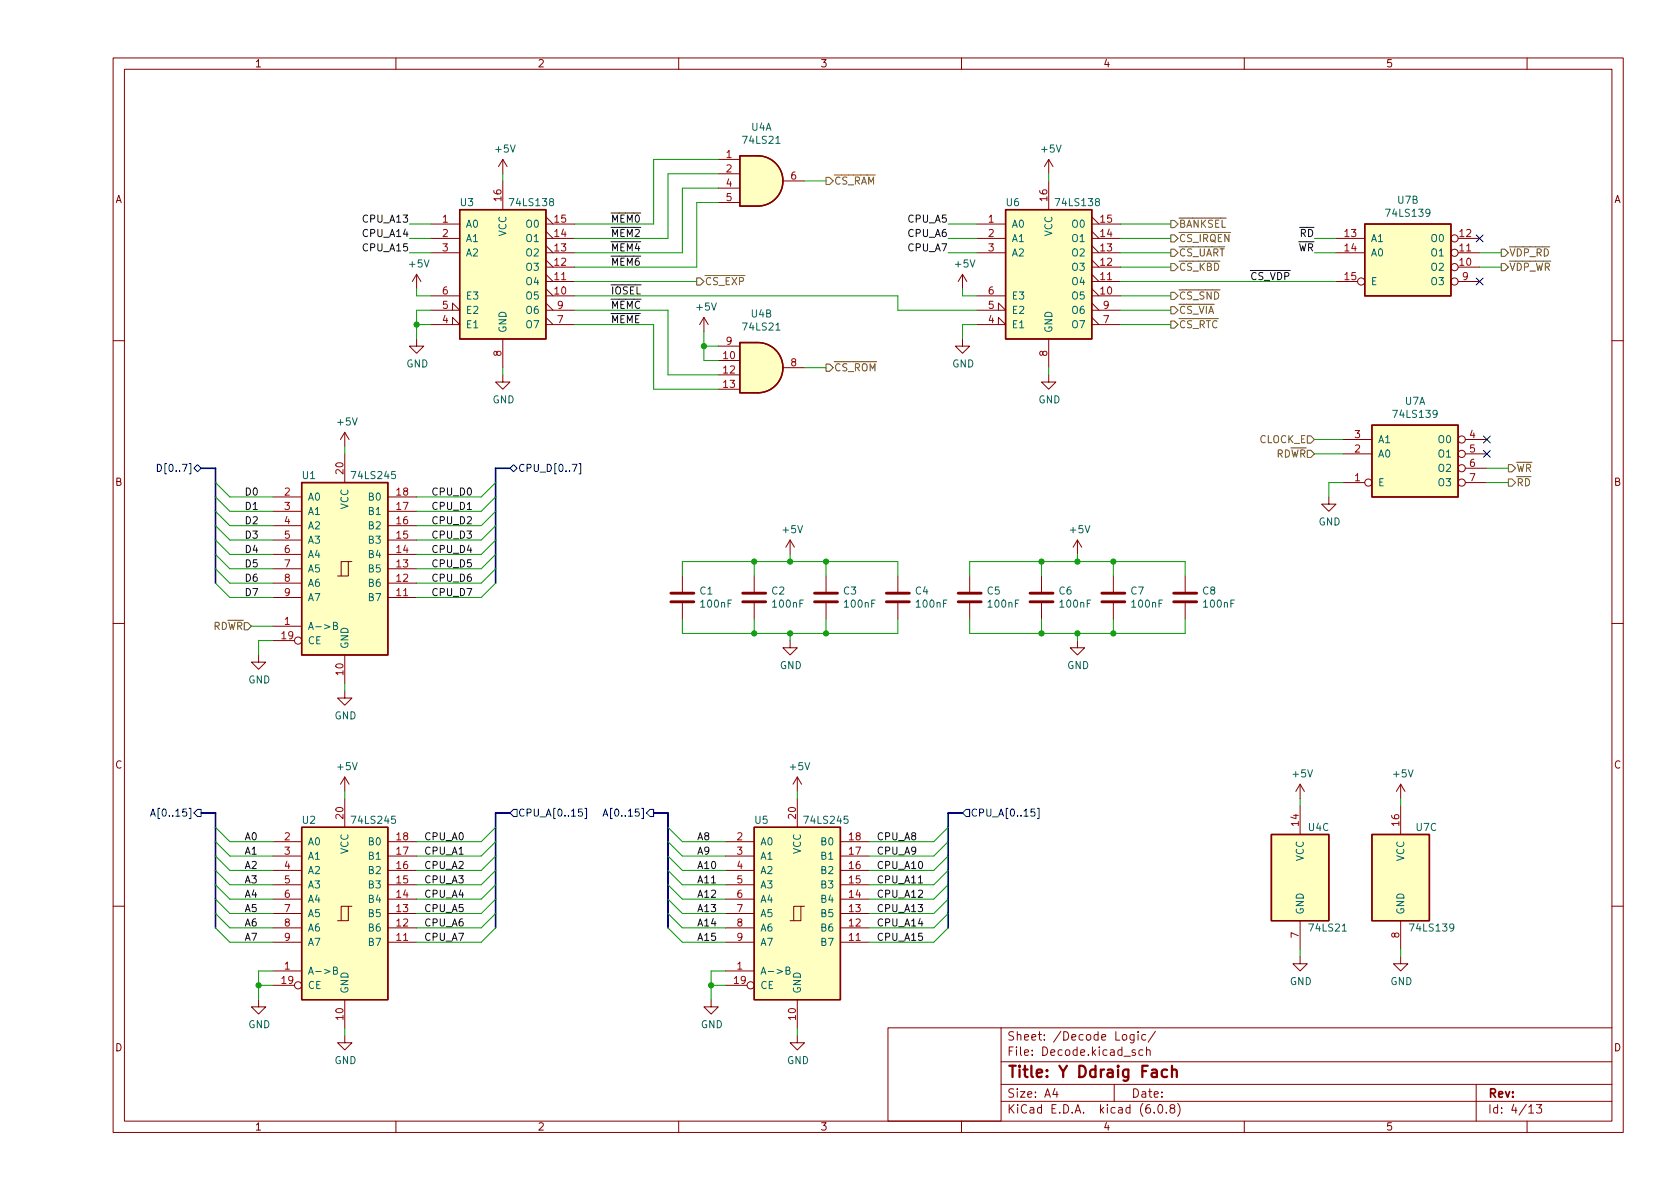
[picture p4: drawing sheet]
<svg xmlns="http://www.w3.org/2000/svg" width="297mm" height="210mm" viewBox="0 0 297 210" stroke-linecap="round" stroke-linejoin="round" font-family="sans-serif">
<g fill="none" stroke="#840000" stroke-width=".18">
<path d="M20 10.2h267v190.1h-267zM22 12.2h263v186.1h-263zM70 10.2v2M120 10.2v2M170 10.2v2M220 10.2v2M270 10.2v2M76.2 39.6h5.1M88.9 28.2v2.5M88.9 32v5.1M88.9 28.2l-.8 1.3M88.9 28.2l.8 1.3"/>
<path d="M96.5 39.6h5.1M96.5 38.3l1.3 1.3M127 28.2h3.8M127 30.7h3.8M127 33.3h3.8M127 35.8h3.8M138.4 32h3.8M172.7 39.6h5.1M185.4 28.2v2.5M185.4 32v5.1M185.4 28.2l-.7 1.3M185.4 28.2l.8 1.3"/>
<path d="M193 39.6h5.1M193 38.3l1.3 1.3M73.7 59.9v1.3h1.2l-1.2 1.3-1.3-1.3h1.3M73.7 48.5l-.8 1.3M73.7 48.5v2.5M73.7 48.5l.7 1.3M76.2 57.4h5.1l-1.3-1.3v1.3M76.2 54.9h5.1l-1.3-1.3v1.3M76.2 52.3h5.1M76.2 44.7h5.1M76.2 42.2h5.1M88.9 59.9v5.1"/>
<path d="M96.5 52.3h5.1M96.5 49.8h5.1M96.5 47.2h5.1M96.5 44.7h5.1M96.5 42.2h5.1M96.5 57.4h5.1M96.5 54.9h5.1M96.5 51l1.3 1.3M96.5 48.5l1.3 1.3M96.5 46l1.3 1.2M96.5 43.4l1.3 1.3M96.5 40.9l1.3 1.3"/>
<path d="M96.5 56.1l1.3 1.3M96.5 53.6l1.3 1.3M124.5 56.1l-.8 1.3M124.5 56.1v2.6M124.5 56.1l.7 1.3M170.2 59.9v1.3h1.2l-1.2 1.3-1.3-1.3h1.3M170.2 48.5l-.8 1.3M170.2 48.5v2.5M170.2 48.5l.7 1.3M172.7 57.4h5.1l-1.3-1.3v1.3M172.7 54.9h5.1l-1.3-1.3v1.3M172.7 52.3h5.1"/>
<path d="M172.7 44.7h5.1M172.7 42.2h5.1M185.4 59.9v5.1M193 52.3h5.1M193 51l1.3 1.3M193 49.8h5.1M193 48.5l1.3 1.3M193 47.2h5.1M193 46l1.3 1.2M193 44.7h5.1M193 43.4l1.3 1.3M193 42.2h5.1"/>
<path d="M193 40.9l1.3 1.3M193 57.4h5.1M193 54.9h5.1M193 56.1l1.3 1.3M193 53.6l1.3 1.3M236.2 49.8h3.8M236.2 44.7h5.1M236.2 42.2h5.1M257.8 49.8h3.8M257.8 47.2h3.8M257.8 44.7h3.8M257.8 42.2h3.8"/>
<path d="M20 60.2h2M61 76.4v2.6M61 76.4l-.8 1.3M61 76.4l.7 1.3M88.9 66.3v1.3h1.3l-1.3 1.2-1.3-1.2h1.3M127 63.7h3.8M127 66.3h3.8M127 68.8h3.8M127 61.2h3.8M138.4 65h3.8M185.4 66.3v1.3h1.3l-1.3 1.2-1.3-1.2h1.3M237.5 77.7h5.1"/>
<path d="M259.1 77.7h3.8M285 60.2h2M48.3 98h5M48.3 95.5h5M48.3 93h5M48.3 90.4h5M48.3 87.9h5M61 80.3v5M61.6 99.3h-1.3v2.5M62.2 99.3h-.6v2.5h-1.9M68.6 98h5.1M68.6 95.5h5.1"/>
<path d="M68.6 93h5.1M68.6 90.4h5.1M68.6 87.9h5.1M139.7 95.5l-.8 1.3M139.7 95.5v2.5M139.7 95.5l.8 1.3M190.5 95.5l-.8 1.3M190.5 95.5v2.5M190.5 95.5l.8 1.3M234.9 87.9v1.2h1.3l-1.3 1.3-1.2-1.3h1.2M237.5 85.3h3.8M237.5 80.3h5.1"/>
<path d="M259.1 85.3h3.8M259.1 80.3h3.8M259.1 82.8h3.8M20 110.2h2M45.7 115.8v1.3h1.3l-1.3 1.3-1.3-1.3h1.3M48.3 110.7h5M48.3 105.7h5M48.3 103.1h5M48.3 100.6h5M48.3 113.3h3.8M61 115.8v5.1M68.6 105.7h5.1"/>
<path d="M68.6 103.1h5.1M68.6 100.6h5.1M120.6 101.8v2.8M120.6 106.7v2.8M133.3 101.8v2.8M133.3 106.7v2.8M139.7 113.3v1.2h1.3l-1.3 1.3-1.3-1.3h1.3M146 101.8v2.8M146 106.7v2.8M158.7 101.8v2.8M158.7 106.7v2.8M171.4 101.8v2.8"/>
<path d="M171.4 106.7v2.8M184.1 101.8v2.8M184.1 106.7v2.8M190.5 113.3v1.2h1.3l-1.3 1.3-1.3-1.3h1.3M196.8 101.8v2.8M196.8 106.7v2.8M209.5 101.8v2.8M209.5 106.7v2.8M285 110.2h2M61 122.2v1.2h1.2l-1.2 1.3-1.3-1.3h1.3M61 137.4v2.5M61 137.4l-.8 1.3"/>
<path d="M61 137.4l.7 1.3M141 137.4l-.8 1.3M141 137.4v2.5M141 137.4l.7 1.3M229.9 138.7l-.8 1.2M229.9 138.7v2.5M229.9 138.7l.7 1.2M247.6 138.7l-.7 1.2M247.6 138.7v2.5M247.6 138.7l.8 1.2M48.3 159h5M48.3 156.5h5"/>
<path d="M48.3 153.9h5M48.3 151.4h5M48.3 148.8h5M61 141.2v5.1M68.6 159h5.1M68.6 156.5h5.1M68.6 153.9h5.1M68.6 151.4h5.1M68.6 148.8h5.1M128.3 159h5M128.3 156.5h5M128.3 153.9h5"/>
<path d="M128.3 151.4h5M128.3 148.8h5M141 141.2v5.1M148.6 159h5.1M148.6 156.5h5.1M148.6 153.9h5.1M148.6 151.4h5.1M148.6 148.8h5.1M229.9 142.5v5.1M247.6 142.5v5.1M20 160.2h2M45.7 176.8v1.2h1.3l-1.3 1.3-1.3-1.3h1.3"/>
<path d="M48.3 171.7h5M48.3 166.6h5M48.3 164.1h5M48.3 161.5h5M48.3 174.2h3.8M61 176.8v5.1M61.6 160.3h-1.3v2.5M62.2 160.3h-.6v2.5h-1.9M68.6 166.6h5.1M68.6 164.1h5.1M68.6 161.5h5.1M125.7 176.8v1.2h1.3l-1.3 1.3-1.2-1.3h1.2"/>
<path d="M128.3 171.7h5M128.3 166.6h5M128.3 164.1h5M128.3 161.5h5M128.3 174.2h3.8M141 176.8v5.1M141.6 160.3h-1.3v2.5M142.2 160.3h-.6v2.5h-1.9M148.6 166.6h5.1M148.6 164.1h5.1M148.6 161.5h5.1M229.9 169.2v1.2h1.2l-1.2 1.3-1.3-1.3h1.3"/>
<path d="M229.9 162.8v5.1M247.6 169.2v1.2h1.3l-1.3 1.3-1.2-1.3h1.2M247.6 162.8v5.1M285 160.2h2M61 183.1v1.3h1.2l-1.2 1.3-1.3-1.3h1.3M70 198.3v2M120 198.3v2M141 183.1v1.3h1.2l-1.2 1.3-1.3-1.3h1.3M157 181.8h20v16.5h-20zM170 198.3v2M177 194.8h108M177 191.8h108"/>
<path d="M177 187.8h108M177 181.8h108M186.5 192.5l-.4 1h1M186.9 193v1M197 191.8v3M200.5 182.9v1.2l-.3 .3h-.3M200.5 183l-.4-.1-.3 .3v.4l.1 .3h.6M200.7 185.7l-.3-.1-.3 .2 .1 .3 .5 .1v.4h-.6M201.2 182.4v.2M201.2 182.9v1M202.1 185.7l-.5-.1-.2 .3v.4l.1 .3h.6M202.6 183l-.5-.1-.2 .3v.4l.1 .3h.6"/>
<path d="M202.7 185.8l.2-.2 .4 .1 .1 .9M202.7 185.1v1.5M204.1 196.7v.1M204.3 182.4l-1.3 1.9M204.9 195.4l.2-.1a.81 .81 0 0 1 .6 .7 .81 .81 0 0 1-.3 .8h-.2a.81 .81 0 0 1-.6-.6 .81 .81 0 0 1 .3-.8zM206.2 196.7v.1M207.1 196l-.2-.3v-.2l.2-.2 .5 .1 .1 .2-.1 .2-.6 .2-.1 .3v.4l.2 .1h.5l.1-.3-.1-.4-.2-.1M208.2 195.1a1.72 1.72 0 0 1 0 2.3M220 198.3v2M261 191.8v6.5M270 198.3v2M270.3 195.8l.4-.5v1.5"/>
<path d="M270.3 196.8h.9M271.7 195.3h.9l-.5 .6 .4 .1v.7l-.2 .1h-.4l-.2-.1"/>
<circle cx="240.7" cy="49.8" r=".63"/>
<circle cx="257.2" cy="47.2" r=".63"/>
<circle cx="257.2" cy="44.7" r=".63"/>
<circle cx="257.2" cy="42.2" r=".63"/>
<circle cx="257.2" cy="49.8" r=".63"/>
<circle cx="258.4" cy="77.7" r=".63"/>
<circle cx="241.9" cy="85.3" r=".63"/>
<circle cx="258.4" cy="85.3" r=".63"/>
<circle cx="258.4" cy="80.3" r=".63"/>
<circle cx="258.4" cy="82.8" r=".63"/>
<circle cx="52.7" cy="113.3" r=".63"/>
<circle cx="52.7" cy="174.2" r=".63"/>
<circle cx="132.7" cy="174.2" r=".63"/>
</g>
<path d="M206.4 189.2l-.6-.1-.4 .4v.6l.2 .3 .2 .1 .6-.1M207.2 189.3a.5 .5 0 0 1 .9 .1v1.1M207.2 188.5v2" fill="none" stroke="#840000" stroke-width=".4"/>
<g fill="#ffffc2" stroke="#ffffc2" stroke-width=".18">
<path d="M53.3 146.3h15.3v30.5h-15.3z"/>
<path d="M177.8 37.1h15.2v22.8h-15.2z"/>
<path d="M242.6 75.2h15.2v12.7h-15.2z"/>
<path d="M133.3 146.3h15.3v30.5h-15.3z"/>
<path d="M241.3 39.6h15.2v12.7h-15.2z"/>
<path d="M53.3 85.3h15.3v30.5h-15.3z"/>
<path d="M81.3 37.1h15.2v22.8h-15.2z"/>
<path d="M134 27.6a4.4 4.4 0 0 1 4.4 4.4 4.4 4.4 0 0 1-4.4 4.4z"/>
<path d="M130.8 27.6h3.2v8.8h-3.2z"/>
<path d="M134 60.6a4.4 4.4 0 0 1 4.4 4.4 4.4 4.4 0 0 1-4.4 4.5z"/>
<path d="M130.8 60.6h3.2v8.9h-3.2z"/>
<path d="M242.6 147.6h10.1v15.2h-10.1z"/>
<path d="M224.8 147.6h10.1v15.2h-10.1z"/>
</g>
<path d="M81.3 37.1h15.2v22.8h-15.2zM130.8 27.6h3.2a4.4 4.4 0 0 1 4.4 4.4 4.4 4.4 0 0 1-4.4 4.4h-3.2zM177.8 37.1h15.2v22.8h-15.2zM241.3 39.6h15.2v12.7h-15.2zM130.8 60.6h3.2a4.4 4.4 0 0 1 4.4 4.4 4.4 4.4 0 0 1-4.4 4.5h-3.2zM242.6 75.2h15.2v12.7h-15.2zM53.3 85.3h15.3v30.5h-15.3zM53.3 146.3h15.3v30.5h-15.3zM133.3 146.3h15.3v30.5h-15.3zM224.8 147.6h10.1v15.2h-10.1zM242.6 147.6h10.1v15.2h-10.1z" fill="none" stroke="#840000" stroke-width=".25"/>
<path d="M137.2 25.4h.7M137.2 58.4h.7M59 110.6h.5l.1-.2v-.2l-.6-.2v1.3h.5l.1-.1 .1-.3-.3-.3M59 171.6l.5-.1 .1-.1v-.3l-.6-.1v1.3h.5l.1-.1 .1-.4-.3-.2M139 171.6l.5-.1 .1-.1v-.3l-.6-.1v1.3h.5l.1-.1 .1-.4-.3-.2M237.3 164.7h.8" fill="none" stroke="#006464" stroke-width=".18"/>
<g fill="none" stroke="#840000" stroke-width=".51">
<path d="M118.6 106.4h4.1M118.6 104.9h4.1M131.3 106.4h4.1M131.3 104.9h4.1M144 106.4h4.1M144 104.9h4.1M156.7 106.4h4.1M156.7 104.9h4.1M169.4 106.4h4.1M169.4 104.9h4.1M182.1 106.4h4.1M182.1 104.9h4.1"/>
<path d="M194.8 106.4h4.1M194.8 104.9h4.1M207.5 106.4h4.1M207.5 104.9h4.1"/>
</g>
<g fill="none" stroke="#725600" stroke-width=".18">
<path d="M146 31.4h.7l.6 .6-.6 .6h-.7zM207 39h.6l.7 .6-.7 .7h-.6zM123.2 49.1h.6l.7 .7-.7 .6h-.6zM207 41.5h.6l.7 .7-.7 .6h-.6zM207 51.7h.6l.7 .6-.7 .7h-.6zM207 54.2h.6l.7 .7-.7 .6h-.6zM207 46.6h.6l.7 .6-.7 .7h-.6zM207 44.1h.6l.7 .6-.7 .6h-.6zM207 56.8h.6l.7 .6-.7 .6h-.6zM265.4 46.6h.7l.6 .6-.6 .7h-.7zM265.4 44.1h.7l.6 .6-.6 .6h-.7zM146 64.4h.7l.6 .6-.6 .7h-.7z"/>
<path d="M231.1 77.1h.7l.6 .6-.6 .7h-.7zM266.7 84.7h.6l.7 .6-.7 .7h-.6zM266.7 82.2h.6l.7 .6-.7 .6h-.6z"/>
</g>
<g fill="none" stroke="#000084" stroke-width=".18">
<path d="M261 41.5l1.2 1.3M261 49.2l1.2 1.2M262.2 41.5l-1.2 1.3M262.2 49.2l-1.2 1.2M262.3 77.1l1.2 1.2M262.3 79.6l1.2 1.3M263.5 77.1l-1.2 1.2M263.5 79.6l-1.2 1.3M27.8 82.1a.64 .64 0 0 1 .8 .6 .64 .64 0 0 1-.8 .7zM34.3 82.8l.6-.6 .7 .6-.7 .6zM90.2 82.8l.6-.6 .6 .6-.6 .6zM101.2 82.1h.8l-.5 1.3"/>
<path d="M102.4 82h.3v1.8h-.3M26.6 144.3l.4-1.2 .5 1.2M26.7 144h.6M34.9 143.1h.7v1.3h-.7l-.6-.6zM90.8 143.1h.6v1.3h-.6l-.6-.6zM102.9 143.1h-.6v.6l.1-.2 .5 .1 .1 .2-.1 .4-.2 .1-.4-.1M103.4 142.9h.3v1.9h-.3M106.6 144.3l.4-1.2 .5 1.2M106.7 144h.6M114.9 143.1h.7v1.3h-.7l-.6-.6zM170.8 143.1h.6v1.3h-.6l-.6-.6zM182.9 143.1h-.6v.6l.2-.2 .4 .1 .1 .2-.1 .4-.1 .1-.5-.1"/>
<path d="M183.4 142.9h.3v1.9h-.3"/>
</g>
<path d="M162.4 156.1h.7" fill="none" stroke="#0f0f0f" stroke-width=".18"/>
<path d="M35.6 82.8h2.5v20.3M90.2 82.8h-2.6v20.3M35.6 143.8h2.5v20.3M90.2 143.8h-2.6v20.3M115.6 143.8h2.5v20.3M170.2 143.8h-2.6v20.3" fill="none" stroke="#000084" stroke-width=".3"/>
<g fill="none" stroke="#009600" stroke-width=".18">
<path d="M72.4 39.6h3.8M88.9 30.7v1.3M127 33.3h-6.4v11.4h-19M127 35.8h-3.8v11.4h-21.6M127 30.7h-8.9v11.5h-16.5M127 28.2h-11.4v11.4h-14M142.2 32h3.8M167.6 39.6h5.1M185.4 30.7v1.3M198.1 39.6h8.9M72.4 44.7h3.8M72.4 42.2h3.8"/>
<path d="M73.7 51v1.3h2.5M73.7 57.4h2.5M76.2 54.9h-2.5v5M101.6 57.4h14v11.4h11.4M101.6 54.9h16.5v11.4h8.9M101.6 52.3h57.1v2.6h14M101.6 49.8h21.6M124.5 58.7v5h2.5M167.6 44.7h5.1M167.6 42.2h5.1M170.2 51v1.3h2.5M172.7 57.4h-2.5v2.5"/>
<path d="M198.1 44.7h8.9M198.1 47.2h8.9M198.1 42.2h8.9M198.1 57.4h8.9M198.1 54.9h8.9M198.1 52.3h8.9M198.1 49.8h38.1M232.4 44.7h3.8M232.4 42.2h3.8M261.6 44.7h3.8M261.6 47.2h3.8M61 79v1.3"/>
<path d="M88.9 65v1.3M124.5 61.2h2.5M142.2 65h3.8M185.4 65v1.3M232.4 77.7h5.1M38.1 87.9l2.5 2.5h7.7M38.1 85.3l2.5 2.6h7.7M38.1 98l2.5 2.6h7.7M38.1 93l2.5 2.5h7.7M38.1 90.4l2.5 2.6h7.7M38.1 95.5l2.5 2.5h7.7M87.6 87.9l-2.5 2.5h-11.4"/>
<path d="M87.6 85.3l-2.5 2.6h-11.4M87.6 98l-2.5 2.6h-11.4M87.6 93l-2.5 2.5h-11.4M87.6 90.4l-2.5 2.6h-11.4M87.6 95.5l-2.5 2.5h-11.4M133.3 99.3v2.5M139.7 98v1.3M146 99.3v2.5M184.1 99.3v2.5M190.5 98v1.3M196.8 99.3v2.5M232.4 80.3h5.1"/>
<path d="M237.5 85.3h-2.6v2.6M262.9 82.8h3.8M262.9 85.3h3.8M38.1 100.6l2.5 2.5h7.7M38.1 103.1l2.5 2.6h7.7M44.4 110.7h3.9M48.3 113.3h-2.6v2.5M87.6 100.6l-2.5 2.5h-11.4M87.6 103.1l-2.5 2.6h-11.4M120.6 101.8v-2.5h38.1v2.5M120.6 109.5v2.5h38.1v-2.5M133.3 109.5v2.5"/>
<path d="M139.7 112v1.3M146 109.5v2.5M171.4 101.8v-2.5h38.1v2.5M171.4 109.5v2.5h38.1v-2.5M184.1 109.5v2.5M190.5 112v1.3M196.8 109.5v2.5M61 120.9v1.3M61 139.9v1.3M141 139.9v1.3M38.1 151.4l2.5 2.5h7.7M38.1 148.8l2.5 2.6h7.7"/>
<path d="M38.1 146.3l2.5 2.5h7.7M38.1 153.9l2.5 2.6h7.7M38.1 156.5l2.5 2.5h7.7M38.1 159l2.5 2.5h7.7M87.6 151.4l-2.5 2.5h-11.4M87.6 148.8l-2.5 2.6h-11.4M87.6 146.3l-2.5 2.5h-11.4M87.6 153.9l-2.5 2.6h-11.4M87.6 156.5l-2.5 2.5h-11.4M87.6 159l-2.5 2.5h-11.4M118.1 151.4l2.5 2.5h7.7M118.1 148.8l2.5 2.6h7.7"/>
<path d="M118.1 146.3l2.5 2.5h7.7M118.1 153.9l2.5 2.6h7.7M118.1 156.5l2.5 2.5h7.7M118.1 159l2.5 2.5h7.7M167.6 151.4l-2.5 2.5h-11.4M167.6 148.8l-2.5 2.6h-11.4M167.6 146.3l-2.5 2.5h-11.4M167.6 153.9l-2.5 2.6h-11.4M167.6 156.5l-2.5 2.5h-11.4M167.6 159l-2.5 2.5h-11.4M229.9 141.2v1.3M247.6 141.2v1.3"/>
<path d="M38.1 161.5l2.5 2.6h7.7M38.1 164.1l2.5 2.5h7.7M45.7 174.2h2.6M48.3 171.7h-2.6v5.1M87.6 161.5l-2.5 2.6h-11.4M87.6 164.1l-2.5 2.5h-11.4M118.1 161.5l2.5 2.6h7.7M118.1 164.1l2.5 2.5h7.7M125.7 174.2h2.6M128.3 171.7h-2.6v5.1M167.6 161.5l-2.5 2.6h-11.4M167.6 164.1l-2.5 2.5h-11.4"/>
<path d="M229.9 167.9v1.3M247.6 167.9v1.3M61 181.9v1.2M141 181.9v1.2"/>
</g>
<g fill="#009600" stroke="#009600" stroke-width=".18">
<circle cx="139.7" cy="99.3" r=".46"/>
<circle cx="133.3" cy="99.3" r=".46"/>
<circle cx="146" cy="99.3" r=".46"/>
<circle cx="146" cy="112" r=".46"/>
<circle cx="124.5" cy="61.2" r=".46"/>
<circle cx="133.3" cy="112" r=".46"/>
<circle cx="196.8" cy="112" r=".46"/>
<circle cx="190.5" cy="112" r=".46"/>
<circle cx="196.8" cy="99.3" r=".46"/>
<circle cx="184.1" cy="112" r=".46"/>
<circle cx="184.1" cy="99.3" r=".46"/>
<circle cx="190.5" cy="99.3" r=".46"/>
<circle cx="125.7" cy="174.2" r=".46"/>
<circle cx="73.7" cy="57.4" r=".46"/>
<circle cx="45.7" cy="174.2" r=".46"/>
<circle cx="139.7" cy="112" r=".46"/>
</g>
<text font-size="2.8" fill="#840000" x="178" y="190.6">Title: Y Ddraig Fach</text>
<g font-size="2.1" fill="#840000">
<text x="178" y="184">Sheet: /Decode Logic/</text>
<text x="178" y="186.7">File: Decode.kicad_sch</text>
<text x="178" y="196.9">KiCad E.D.A. kicad (6.0.8)</text>
<text x="178" y="194.1">Size: A4</text>
<text x="200" y="194.1">Date:</text>
<text x="263" y="194.1">Rev:</text>
<text x="263" y="196.9">Id: 4/13</text>
</g>
<g font-size="1.8" fill="#840000">
<text x="45" y="11.9">1</text>
<text x="95" y="11.9">2</text>
<text x="145" y="11.9">3</text>
<text x="195" y="11.9">4</text>
<text x="245" y="11.9">5</text>
<text x="20.3" y="35.9">A</text>
<text x="285.3" y="35.9">A</text>
<text x="20.3" y="85.9">B</text>
<text x="285.3" y="85.9">B</text>
<text x="20.3" y="135.9">C</text>
<text x="285.3" y="135.9">C</text>
<text x="20.3" y="185.9">D</text>
<text x="285.3" y="185.9">D</text>
<text x="45" y="199.9">1</text>
<text x="95" y="199.9">2</text>
<text x="145" y="199.9">3</text>
<text x="195" y="199.9">4</text>
<text x="245" y="199.9">5</text>
</g>
<g font-size="1.8" fill="#006464">
<text x="132.9" y="23.1">U4A</text>
<text x="87.7" y="27">+5V</text>
<text x="131.5" y="25.4">74LS21</text>
<text x="184.2" y="27">+5V</text>
<text x="81.4" y="36.4">U3</text>
<text x="82.3" y="40.3">A0</text>
<text x="89.5" y="41.8" transform="rotate(-90 89.5 41.8)">VCC</text>
<text x="90.4" y="36.4">74LS138</text>
<text x="93.1" y="40.3">O0</text>
<text x="177.9" y="36.4">U6</text>
<text x="178.8" y="40.3">A0</text>
<text x="186.1" y="41.8" transform="rotate(-90 186.1 41.8)">VCC</text>
<text x="186.9" y="36.4">74LS138</text>
<text x="189.7" y="40.3">O0</text>
<text x="245.3" y="38.3">74LS139</text>
<text x="247.2" y="36">U7B</text>
<text x="72.4" y="47.3">+5V</text>
<text x="82.3" y="42.8">A1</text>
<text x="82.3" y="45.3">A2</text>
<text x="93.1" y="47.9">O3</text>
<text x="93.1" y="45.3">O2</text>
<text x="93.1" y="42.8">O1</text>
<text x="169" y="47.3">+5V</text>
<text x="178.8" y="42.8">A1</text>
<text x="178.8" y="45.3">A2</text>
<text x="189.7" y="47.9">O3</text>
<text x="189.7" y="45.3">O2</text>
<text x="189.7" y="42.8">O1</text>
<text x="242.3" y="42.8">A1</text>
<text x="242.3" y="45.3">A0</text>
<text x="253.2" y="47.9">O2</text>
<text x="253.2" y="45.3">O1</text>
<text x="253.2" y="42.8">O0</text>
<text x="82.3" y="53">E3</text>
<text x="93.1" y="53">O5</text>
<text x="93.1" y="50.4">O4</text>
<text x="178.8" y="53">E3</text>
<text x="189.7" y="53">O5</text>
<text x="189.7" y="50.4">O4</text>
<text x="242.3" y="50.4">E</text>
<text x="253.2" y="50.4">O3</text>
<text x="82.3" y="58">E1</text>
<text x="82.3" y="55.5">E2</text>
<text x="89.5" y="58.9" transform="rotate(-90 89.5 58.9)">GND</text>
<text x="93.1" y="58">O7</text>
<text x="93.1" y="55.5">O6</text>
<text x="123.2" y="54.9">+5V</text>
<text x="131.5" y="58.4">74LS21</text>
<text x="132.9" y="56.1">U4B</text>
<text x="178.8" y="58">E1</text>
<text x="178.8" y="55.5">E2</text>
<text x="186.1" y="58.9" transform="rotate(-90 186.1 58.9)">GND</text>
<text x="189.7" y="58">O7</text>
<text x="189.7" y="55.5">O6</text>
<text x="71.8" y="65">GND</text>
<text x="168.3" y="65">GND</text>
<text x="87.1" y="71.3">GND</text>
<text x="183.6" y="71.3">GND</text>
<text x="248.4" y="71.6">U7A</text>
<text x="59.7" y="75.2">+5V</text>
<text x="246.6" y="73.9">74LS139</text>
<text x="243.6" y="80.9">A0</text>
<text x="243.6" y="78.4">A1</text>
<text x="254.4" y="78.4">O0</text>
<text x="254.4" y="80.9">O1</text>
<text x="254.4" y="83.4">O2</text>
<text x="53.5" y="84.7">U1</text>
<text x="54.4" y="88.5">A0</text>
<text x="62.5" y="84.7">74LS245</text>
<text x="65.3" y="88.5">B0</text>
<text x="243.6" y="86">E</text>
<text x="254.4" y="86">O3</text>
<text x="54.4" y="91.1">A1</text>
<text x="54.4" y="93.6">A2</text>
<text x="61.6" y="90.1" transform="rotate(-90 61.6 90.1)">VCC</text>
<text x="65.3" y="93.6">B2</text>
<text x="65.3" y="91.1">B1</text>
<text x="138.5" y="94.3">+5V</text>
<text x="189.3" y="94.3">+5V</text>
<text x="233.1" y="92.9">GND</text>
<text x="54.4" y="96.1">A3</text>
<text x="54.4" y="98.7">A4</text>
<text x="54.4" y="101.2">A5</text>
<text x="65.3" y="101.2">B5</text>
<text x="65.3" y="98.7">B4</text>
<text x="65.3" y="96.1">B3</text>
<text x="54.4" y="103.8">A6</text>
<text x="54.4" y="106.3">A7</text>
<text x="65.3" y="106.3">B7</text>
<text x="65.3" y="103.8">B6</text>
<text x="123.8" y="105.1">C1</text>
<text x="124" y="107.4">100nF</text>
<text x="136.5" y="105.1">C2</text>
<text x="136.7" y="107.4">100nF</text>
<text x="149.2" y="105.1">C3</text>
<text x="149.4" y="107.4">100nF</text>
<text x="161.9" y="105.1">C4</text>
<text x="162.1" y="107.4">100nF</text>
<text x="174.6" y="105.1">C5</text>
<text x="174.8" y="107.4">100nF</text>
<text x="187.3" y="105.1">C6</text>
<text x="187.5" y="107.4">100nF</text>
<text x="200" y="105.1">C7</text>
<text x="200.2" y="107.4">100nF</text>
<text x="212.7" y="105.1">C8</text>
<text x="212.9" y="107.4">100nF</text>
<text x="54.4" y="111.4">A-&gt;B</text>
<text x="54.4" y="113.9">CE</text>
<text x="61.6" y="114.8" transform="rotate(-90 61.6 114.8)">GND</text>
<text x="137.9" y="118.3">GND</text>
<text x="188.7" y="118.3">GND</text>
<text x="43.9" y="120.8">GND</text>
<text x="59.1" y="127.2">GND</text>
<text x="59.7" y="136.2">+5V</text>
<text x="139.8" y="136.2">+5V</text>
<text x="228.7" y="137.5">+5V</text>
<text x="246.4" y="137.5">+5V</text>
<text x="53.5" y="145.7">U2</text>
<text x="54.4" y="149.5">A0</text>
<text x="62.5" y="145.7">74LS245</text>
<text x="65.3" y="149.5">B0</text>
<text x="133.5" y="145.7">U5</text>
<text x="134.4" y="149.5">A0</text>
<text x="142.5" y="145.7">74LS245</text>
<text x="145.3" y="149.5">B0</text>
<text x="231.4" y="146.9">U4C</text>
<text x="250.4" y="146.9">U7C</text>
<text x="54.4" y="152">A1</text>
<text x="54.4" y="154.6">A2</text>
<text x="61.6" y="151" transform="rotate(-90 61.6 151)">VCC</text>
<text x="65.3" y="154.6">B2</text>
<text x="65.3" y="152">B1</text>
<text x="134.4" y="152">A1</text>
<text x="134.4" y="154.6">A2</text>
<text x="141.6" y="151" transform="rotate(-90 141.6 151)">VCC</text>
<text x="145.3" y="154.6">B2</text>
<text x="145.3" y="152">B1</text>
<text x="230.5" y="152.3" transform="rotate(-90 230.5 152.3)">VCC</text>
<text x="248.3" y="152.3" transform="rotate(-90 248.3 152.3)">VCC</text>
<text x="54.4" y="157.1">A3</text>
<text x="54.4" y="159.6">A4</text>
<text x="65.3" y="159.6">B4</text>
<text x="65.3" y="157.1">B3</text>
<text x="134.4" y="157.1">A3</text>
<text x="134.4" y="159.6">A4</text>
<text x="145.3" y="159.6">B4</text>
<text x="145.3" y="157.1">B3</text>
<text x="230.5" y="161.8" transform="rotate(-90 230.5 161.8)">GND</text>
<text x="248.3" y="161.8" transform="rotate(-90 248.3 161.8)">GND</text>
<text x="54.4" y="162.2">A5</text>
<text x="54.4" y="164.7">A6</text>
<text x="54.4" y="167.3">A7</text>
<text x="65.3" y="167.3">B7</text>
<text x="65.3" y="164.7">B6</text>
<text x="65.3" y="162.2">B5</text>
<text x="134.4" y="162.2">A5</text>
<text x="134.4" y="164.7">A6</text>
<text x="134.4" y="167.3">A7</text>
<text x="145.3" y="167.3">B7</text>
<text x="145.3" y="164.7">B6</text>
<text x="145.3" y="162.2">B5</text>
<text x="231.7" y="164.7">74LS21</text>
<text x="249.6" y="164.7">74LS139</text>
<text x="54.4" y="172.3">A-&gt;B</text>
<text x="134.4" y="172.3">A-&gt;B</text>
<text x="54.4" y="174.9">CE</text>
<text x="61.6" y="175.8" transform="rotate(-90 61.6 175.8)">GND</text>
<text x="134.4" y="174.9">CE</text>
<text x="141.6" y="175.8" transform="rotate(-90 141.6 175.8)">GND</text>
<text x="228" y="174.2">GND</text>
<text x="245.8" y="174.2">GND</text>
<text x="43.9" y="181.8">GND</text>
<text x="123.9" y="181.8">GND</text>
<text x="59.1" y="188.2">GND</text>
<text x="139.1" y="188.2">GND</text>
</g>
<g font-size="1.8" fill="#a90000">
<text x="128.4" y="27.9">1</text>
<text x="88.6" y="35.5" transform="rotate(-90 88.6 35.5)">16</text>
<text x="128.4" y="30.5">2</text>
<text x="128.4" y="33">4</text>
<text x="128.4" y="35.6">5</text>
<text x="139.8" y="31.7">6</text>
<text x="185.2" y="35.5" transform="rotate(-90 185.2 35.5)">16</text>
<text x="78.2" y="39.4">1</text>
<text x="78.2" y="41.9">2</text>
<text x="98.1" y="41.9">14</text>
<text x="98.1" y="39.4">15</text>
<text x="174.8" y="39.4">1</text>
<text x="174.8" y="41.9">2</text>
<text x="194.6" y="41.9">14</text>
<text x="194.6" y="39.4">15</text>
<text x="237.8" y="41.9">13</text>
<text x="258.1" y="41.9">12</text>
<text x="78.2" y="44.4">3</text>
<text x="98.1" y="47">12</text>
<text x="98.1" y="44.4">13</text>
<text x="174.8" y="44.4">3</text>
<text x="194.6" y="47">12</text>
<text x="194.6" y="44.4">13</text>
<text x="237.8" y="44.4">14</text>
<text x="258.1" y="47">10</text>
<text x="258.1" y="44.4">11</text>
<text x="78.2" y="52.1">6</text>
<text x="98.1" y="52.1">10</text>
<text x="98.1" y="49.5">11</text>
<text x="174.8" y="52.1">6</text>
<text x="194.6" y="52.1">10</text>
<text x="194.6" y="49.5">11</text>
<text x="237.8" y="49.5">15</text>
<text x="258.6" y="49.5">9</text>
<text x="78.2" y="57.1">4</text>
<text x="78.2" y="54.6">5</text>
<text x="98.6" y="57.1">7</text>
<text x="98.6" y="54.6">9</text>
<text x="174.8" y="57.1">4</text>
<text x="174.8" y="54.6">5</text>
<text x="195.1" y="57.1">7</text>
<text x="195.1" y="54.6">9</text>
<text x="88.6" y="63" transform="rotate(-90 88.6 63)">8</text>
<text x="127.9" y="63.5">10</text>
<text x="128.4" y="61">9</text>
<text x="139.8" y="64.8">8</text>
<text x="185.2" y="63" transform="rotate(-90 185.2 63)">8</text>
<text x="127.9" y="66">12</text>
<text x="127.9" y="68.6">13</text>
<text x="239.5" y="77.5">3</text>
<text x="259.9" y="77.5">4</text>
<text x="60.7" y="83.8" transform="rotate(-90 60.7 83.8)">20</text>
<text x="239.5" y="80">2</text>
<text x="259.9" y="80">5</text>
<text x="259.9" y="82.5">6</text>
<text x="50.3" y="87.6">2</text>
<text x="70.1" y="87.6">18</text>
<text x="239.5" y="85.1">1</text>
<text x="259.9" y="85.1">7</text>
<text x="50.3" y="90.2">3</text>
<text x="50.3" y="92.7">4</text>
<text x="50.3" y="95.2">5</text>
<text x="70.1" y="95.2">15</text>
<text x="70.1" y="92.7">16</text>
<text x="70.1" y="90.2">17</text>
<text x="50.3" y="97.8">6</text>
<text x="50.3" y="100.3">7</text>
<text x="70.1" y="100.3">13</text>
<text x="70.1" y="97.8">14</text>
<text x="50.3" y="102.9">8</text>
<text x="50.3" y="105.4">9</text>
<text x="70.1" y="105.4">11</text>
<text x="70.1" y="102.9">12</text>
<text x="49.8" y="113">19</text>
<text x="50.3" y="110.5">1</text>
<text x="60.7" y="119.3" transform="rotate(-90 60.7 119.3)">10</text>
<text x="50.3" y="148.6">2</text>
<text x="60.7" y="144.7" transform="rotate(-90 60.7 144.7)">20</text>
<text x="70.1" y="148.6">18</text>
<text x="130.3" y="148.6">2</text>
<text x="140.7" y="144.7" transform="rotate(-90 140.7 144.7)">20</text>
<text x="150.1" y="148.6">18</text>
<text x="229.6" y="146" transform="rotate(-90 229.6 146)">14</text>
<text x="247.4" y="146" transform="rotate(-90 247.4 146)">16</text>
<text x="50.3" y="151.1">3</text>
<text x="50.3" y="153.7">4</text>
<text x="70.1" y="153.7">16</text>
<text x="70.1" y="151.1">17</text>
<text x="130.3" y="151.1">3</text>
<text x="130.3" y="153.7">4</text>
<text x="150.1" y="153.7">16</text>
<text x="150.1" y="151.1">17</text>
<text x="50.3" y="156.2">5</text>
<text x="50.3" y="158.7">6</text>
<text x="50.3" y="161.3">7</text>
<text x="70.1" y="161.3">13</text>
<text x="70.1" y="158.7">14</text>
<text x="70.1" y="156.2">15</text>
<text x="130.3" y="156.2">5</text>
<text x="130.3" y="158.7">6</text>
<text x="130.3" y="161.3">7</text>
<text x="150.1" y="161.3">13</text>
<text x="150.1" y="158.7">14</text>
<text x="150.1" y="156.2">15</text>
<text x="50.3" y="163.8">8</text>
<text x="50.3" y="166.4">9</text>
<text x="70.1" y="166.4">11</text>
<text x="70.1" y="163.8">12</text>
<text x="130.3" y="163.8">8</text>
<text x="130.3" y="166.4">9</text>
<text x="150.1" y="166.4">11</text>
<text x="150.1" y="163.8">12</text>
<text x="229.6" y="165.8" transform="rotate(-90 229.6 165.8)">7</text>
<text x="247.4" y="165.8" transform="rotate(-90 247.4 165.8)">8</text>
<text x="49.8" y="174">19</text>
<text x="50.3" y="171.4">1</text>
<text x="129.8" y="174">19</text>
<text x="130.3" y="171.4">1</text>
<text x="60.7" y="180.3" transform="rotate(-90 60.7 180.3)">10</text>
<text x="140.7" y="180.3" transform="rotate(-90 140.7 180.3)">10</text>
</g>
<g font-size="1.8" fill="#725600">
<text x="147.4" y="32.6">~{CS_RAM}</text>
<text x="208.4" y="40.3">~{BANKSEL}</text>
<text x="208.4" y="42.8">~{CS_IRQEN}</text>
<text x="208.4" y="47.9">~{CS_KBD}</text>
<text x="208.4" y="45.3">~{CS_UART}</text>
<text x="266.8" y="47.9">~{VDP_WR}</text>
<text x="266.8" y="45.3">~{VDP_RD}</text>
<text x="124.6" y="50.4">~{CS_EXP}</text>
<text x="208.4" y="53">~{CS_SND}</text>
<text x="208.4" y="55.5">~{CS_VIA}</text>
<text x="208.4" y="58">~{CS_RTC}</text>
<text x="147.4" y="65.7">~{CS_ROM}</text>
<text x="222.6" y="78.4">CLOCK_E</text>
<text x="224.2" y="80.9">RD~{WR}</text>
<text x="268.1" y="83.4">~{WR}</text>
<text x="268.1" y="86">~{RD}</text>
<text x="36.2" y="111.4">RD~{WR}</text>
</g>
<g font-size="1.8" fill="#0f0f0f">
<text x="64.4" y="39.4">CPU_A13</text>
<text x="64.4" y="41.9">CPU_A14</text>
<text x="107.9" y="39.4">~{MEM0}</text>
<text x="107.9" y="41.9">~{MEM2}</text>
<text x="160.7" y="39.4">CPU_A5</text>
<text x="160.7" y="41.9">CPU_A6</text>
<text x="228.5" y="41.9">~{RD}</text>
<text x="64.4" y="44.4">CPU_A15</text>
<text x="107.9" y="44.4">~{MEM4}</text>
<text x="107.9" y="47">~{MEM6}</text>
<text x="160.7" y="44.4">CPU_A7</text>
<text x="228.1" y="44.4">~{WR}</text>
<text x="107.9" y="52.1">~{IOSEL}</text>
<text x="221" y="49.5">~{CS_VDP}</text>
<text x="107.9" y="57.1">~{MEME}</text>
<text x="107.9" y="54.6">~{MEMC}</text>
<text x="43.2" y="87.6">D0</text>
<text x="76.2" y="87.6">CPU_D0</text>
<text x="43.2" y="95.2">D3</text>
<text x="43.2" y="90.2">D1</text>
<text x="43.2" y="92.7">D2</text>
<text x="76.2" y="90.2">CPU_D1</text>
<text x="76.2" y="95.2">CPU_D3</text>
<text x="76.2" y="92.7">CPU_D2</text>
<text x="43.2" y="97.8">D4</text>
<text x="43.2" y="100.3">D5</text>
<text x="76.2" y="100.3">CPU_D5</text>
<text x="76.2" y="97.8">CPU_D4</text>
<text x="43.2" y="105.4">D7</text>
<text x="43.2" y="102.9">D6</text>
<text x="76.2" y="102.9">CPU_D6</text>
<text x="76.2" y="105.4">CPU_D7</text>
<text x="43.2" y="148.6">A0</text>
<text x="74.9" y="148.6">CPU_A0</text>
<text x="123.2" y="148.6">A8</text>
<text x="154.9" y="148.6">CPU_A8</text>
<text x="43.2" y="153.7">A2</text>
<text x="43.2" y="151.1">A1</text>
<text x="74.9" y="151.1">CPU_A1</text>
<text x="74.9" y="153.7">CPU_A2</text>
<text x="123.2" y="151.1">A9</text>
<text x="123.2" y="153.7">A10</text>
<text x="154.9" y="153.7">CPU_A10</text>
<text x="154.9" y="151.1">CPU_A9</text>
<text x="43.2" y="156.2">A3</text>
<text x="43.2" y="158.7">A4</text>
<text x="43.2" y="161.3">A5</text>
<text x="74.9" y="161.3">CPU_A5</text>
<text x="74.9" y="156.2">CPU_A3</text>
<text x="74.9" y="158.7">CPU_A4</text>
<text x="123.2" y="156.2">A11</text>
<text x="123.2" y="161.3">A13</text>
<text x="123.2" y="158.7">A12</text>
<text x="154.9" y="161.3">CPU_A13</text>
<text x="154.9" y="158.7">CPU_A12</text>
<text x="154.9" y="156.2">CPU_A11</text>
<text x="43.2" y="163.8">A6</text>
<text x="43.2" y="166.4">A7</text>
<text x="74.9" y="166.4">CPU_A7</text>
<text x="74.9" y="163.8">CPU_A6</text>
<text x="123.2" y="166.4">A15</text>
<text x="123.2" y="163.8">A14</text>
<text x="154.9" y="166.4">CPU_A15</text>
<text x="154.9" y="163.8">CPU_A14</text>
</g>
<g font-size="1.8" fill="#000084">
<text x="28.8" y="83.4">D[0..7]</text>
<text x="91.5" y="83.4">CPU_D[0..7]</text>
<text x="27.8" y="144.4">A[0..15]</text>
<text x="91.5" y="144.4">CPU_A[0..15]</text>
<text x="107.8" y="144.4">A[0..15]</text>
<text x="171.6" y="144.4">CPU_A[0..15]</text>
</g>
</svg>
